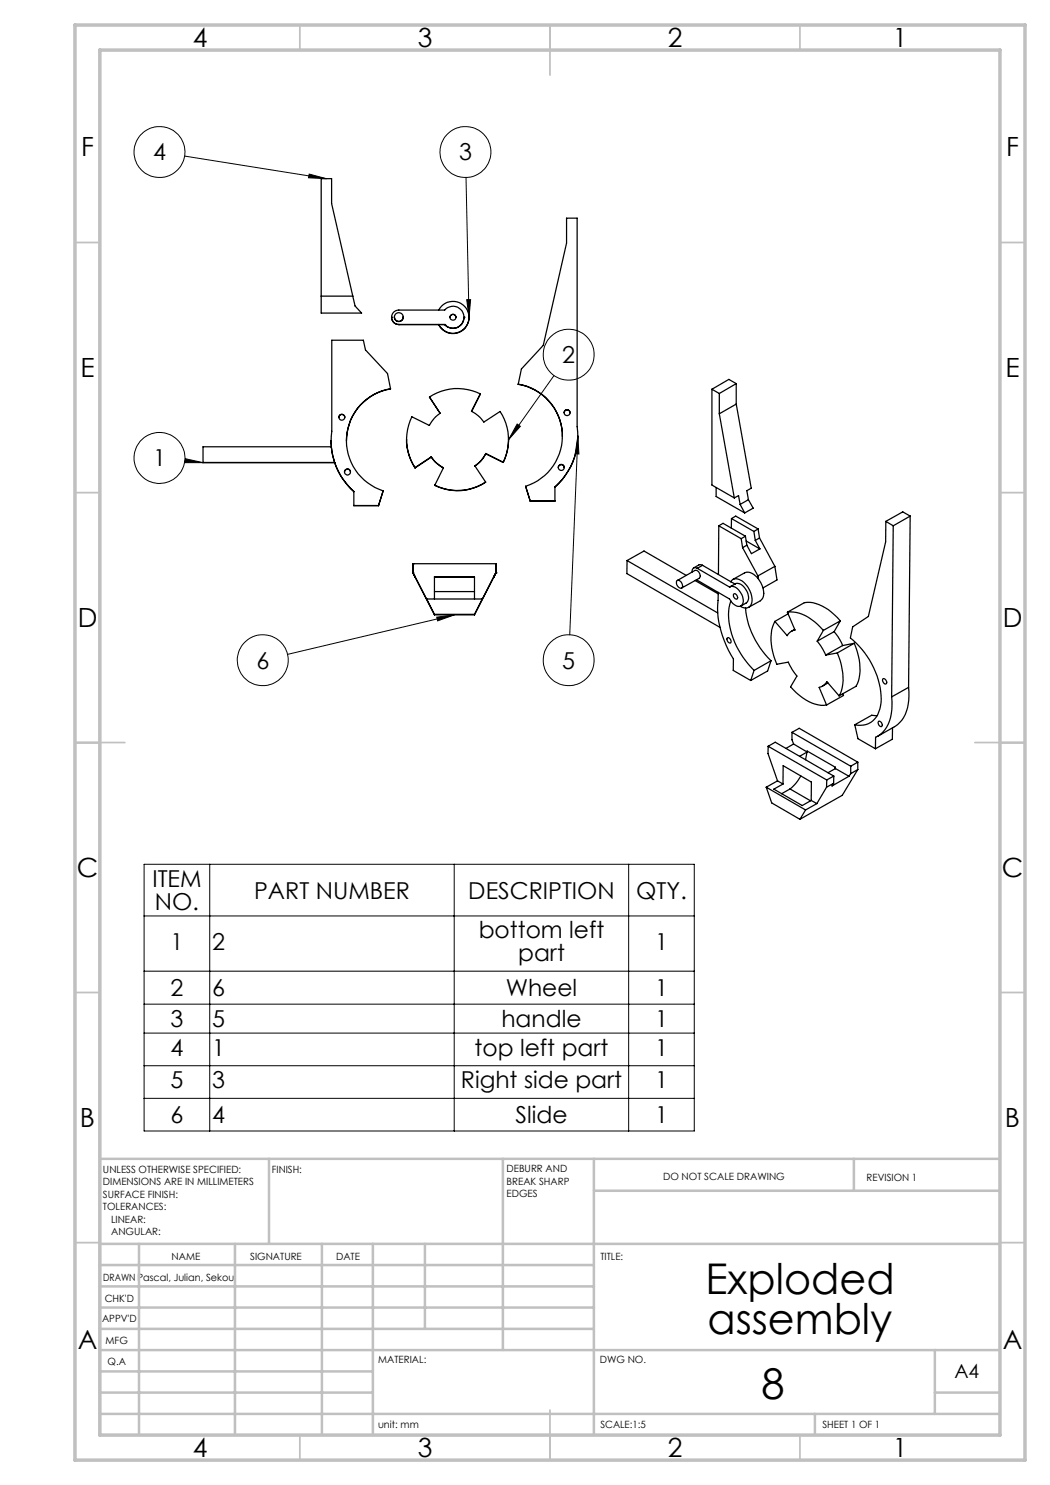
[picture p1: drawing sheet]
<svg xmlns="http://www.w3.org/2000/svg" width="210mm" height="297mm" viewBox="0 0 210 297" stroke-linecap="round" stroke-linejoin="round" font-family="sans-serif">
<g fill="none" stroke="#000" stroke-width=".25">
<path d="M64.2 35.7h2.1v5l4.7 20.5 1.3 1.4h-8.1zM64.2 59.2h6.4M78.1 77.7a10.5 10.5 0 0 0-8.8 9.7 10.5 10.5 0 0 0 7.3 10.8M78.1 77.7l-.6-3-4.4-4.7-.4-2h-6.3v18.3a13.5 13.5 0 0 0 4.4 12v2.8h4.9M78.1 77.7a10.6 10.6 0 0 0-8.8 10.5M78.3 63.5h.1M78.3 63.5l.3 .9 .5 .4 .7 .1M78.9 63.4a.88 .88 0 0 0 .9 .9 .88 .88 0 0 0 .8-.9M79.8 64.9a1.45 1.45 0 0 1-1.5-1.4 1.45 1.45 0 0 1 1.5-1.5h9.1a2.2 2.2 0 0 1 3.2-.1 2.2 2.2 0 0 1 0 3.2 2.2 2.2 0 0 1-3.2-.2M79.8 64.9h.1M79.8 64.9h9.1M85.9 79.4l2.1 3.3"/>
<path d="M87.7 62a3.2 3.2 0 0 1 4.9-1 3.2 3.2 0 0 1 0 5 3.2 3.2 0 0 1-4.9-1.1 3.2 3.2 0 0 0 3.7 1.7 3.2 3.2 0 0 0 2.4-3.1M88.9 64.9h.1M90 63.5a.6 .6 0 0 1 .6-.6 .6 .6 0 0 1 .6 .6M92.8 63.5h.1M92.8 63.5a2.2 2.2 0 0 1-1.4 2 2.2 2.2 0 0 1-2.5-.6M96.1 78.8a10.1 10.1 0 0 0-10.2 .6M96.1 78.8l-1.8 3.5a6.4 6.4 0 0 1 2.5 2.1l3.2-2.1a10.3 10.3 0 0 1 .6 10.2M96.1 78.8l-1.8 3.5M103.6 76.8l.7-3 4.4-4.7 4.6-20.5v-5h2.1v41.7a13.5 13.5 0 0 1-4.4 12.1v2.8h-5M103.6 76.8a10.5 10.5 0 0 1 8.9 9.7 10.5 10.5 0 0 1-7.4 10.8M103.6 76.9a10.6 10.6 0 0 1 8.9 10.4M103.6 76.8v.1"/>
<path d="M142.4 77.9l1.5 .8M142.4 77.9v19.1l4.5 2.6M143.9 78.7v4.1M147.2 76.7l-3.3 2M147.2 76.7v4.1M147.2 76.7l-1.4-.8-3.4 2M40.6 92.5h26.3M66.2 88.1l.1 1.3M66.3 89.4l.6 3.1M66.3 89.4h-25.7v3.1h26.3M66.9 92.5a13.6 13.6 0 0 0 3.9 5.9M66.9 92.5h.1"/>
<path d="M67.8 83.5a.6 .6 0 0 1 .6-.6 .6 .6 0 0 1 .6 .6M68.9 94.4a.6 .6 0 0 1 .6-.6 .6 .6 0 0 1 .6 .6M76.6 98.2l-.9 2.9M76.6 98.2h.1M81.3 87.9a10.2 10.2 0 0 0 1.7 5.7M83 93.5v.1M86.3 91.4a6.4 6.4 0 0 0 2.4 2.2l-1.7 3.4M86.3 91.4a6.7 6.7 0 0 0 2.4 2.2M86.3 91.4l-3.3 2.1M86.3 91.4h.1M86.3 91.4l-3.3 2.2M88 82.7a6.7 6.7 0 0 0-2.1 2.4l-3.5-1.7a10.1 10.1 0 0 0 .6 10.1"/>
<path d="M97.1 96.4a10.3 10.3 0 0 1-10.1 .6M97.1 96.4a9.9 9.9 0 0 1-10.1 .6M97.2 90.7a6.1 6.1 0 0 1-2.2 2.5l2.1 3.2M97.2 90.8a5.8 5.8 0 0 1-2.2 2.4M97.2 90.7l3.4 1.8M97.2 90.7v.1M97.2 90.8l3.4 1.7M100.6 92.5h.1M101.7 87.9l-.2 2.1-.9 2.5M105.1 97.3l.9 2.9M105.1 97.3h.1M111.7 93.5a.6 .6 0 0 1 .6-.6 .6 .6 0 0 1 .6 .6"/>
<path d="M112.8 82.5a.6 .6 0 0 1 .6-.5 .6 .6 0 0 1 .6 .5M115.6 87.2a13.6 13.6 0 0 1-4.6 10.2M143.2 97.5v1.8l5.7 3.3M143.9 82.8l3 16.8M146.9 99.6l.8-.5 .3 1.8M147.2 80.8l-3.3 2M147.2 80.8l3 16.8-.8 .5 .3 1.8M149.7 99.9l-1.7 1M149.7 99.9l.9 1.7-1.7 1M70.8 101.1h4.9M82.6 114.6h.1M82.6 112.8h.1"/>
<path d="M82.6 114.6v-1.9h16.6v1.8l-.5 1 .5-.9M82.6 114.6l4.3 8.4M82.6 114.5l.4 .9-.4-.8M82.6 114.5l2.7 5.3M85.3 119.8l1.6 3.1M85.3 119.8h11.1M86.9 119.8v-4.4h8v4.4M86.9 118.3h8M96.4 119.8l-1.5 3.1M99.2 114.5l-2.8 5.3M99.2 112.8v1.8M99.2 114.6h.1"/>
<path d="M99.2 114.6l-4.3 8.4M106 100.2h.1M125.4 112.1v2.6l18.6 10.8M125.4 112.1l18.1 10.5M125.4 112.1l3.4-1.9 8.4 4.9M135.4 116.2a.95 .95 0 0 1 .9 .4 .95 .95 0 0 1 0 1 1.09 1.09 0 0 1-.9-1.4zM135.5 116.1l3.5-2a1.03 1.03 0 0 1 .9 1.5l-3.6 2M139 116.1l4.7 2.7M139.5 113.7l6.4 3.7a1.54 1.54 0 0 1 2.1 .9 2.09 2.09 0 0 1 .2 2.9 2.04 2.04 0 0 1-2.3-1.4l-6.6-3.8M139.5 113.7a.66 .66 0 0 0-.8-.1 .66 .66 0 0 0-.3 .8M140.5 113.1l-.6-.1-1.2 .6M140.5 113.1l-1 .6"/>
<path d="M140.5 113.1l5.7 3.2M143.7 118.5l-.1 1.6a18.7 18.7 0 0 0 3.1 11.7l-.1 2.3 3.5 2M143.8 105.2l-.1 9.7M143.8 105.2l4.4 2.5M143.8 105.2l.8-.5 4.5 2.5M146 117.4l1.1-.6a1.78 1.78 0 0 1 2.1 1.2 1.96 1.96 0 0 1 0 2.6l-1 .6M146.2 116.3a1.43 1.43 0 0 1 2.2-.1 4.7 4.7 0 0 1 1.9 4.5 1.35 1.35 0 0 1-2.2 .5M146.2 116.3l.8 .5M146.3 103.7l.8-.5 4.5 2.6M146.3 103.7v2M146.3 103.7l4.5 2.6M146.6 115.9l2.3-1.3a2.58 2.58 0 0 1 3 1.5 3.4 3.4 0 0 1 .4 3.8l-2.6 1.6"/>
<path d="M146.8 118.8a.64 .64 0 0 1 .6 .3 .64 .64 0 0 1-.1 .7 .71 .71 0 0 1-.5-1zM148 100.9l.9 1.7M148.2 107.7l.3 1.8M148.5 109.5l3.1 5.7M149.1 107.2l-.9 .5M149.1 107.2l.3 1.8M149.2 108.2l2.8 1.6M149.4 109l.9 1.7 1.7-.9M149.4 109l-.9 .5M150.8 106.3l.3 1.8M151.1 108.1l.9 1.7M151.6 115.2l.1 .6"/>
<path d="M151.6 105.8l-.8 .5M151.6 105.8l.3 1.8M151.9 107.6l-.8 .5M151.9 107.6l3.1 5.7M155 113.3l-3.4 1.9M155 113.3l.4 2.7-2.8 1.6M177.2 104.3l-.1 4.1-3.4 14.9-3.2 2.1-.4 2.2a16.3 16.3 0 0 1 6.1 12.9 4.5 4.5 0 0 1-3.6 4.5h-1.6M177.2 104.3l1.4 .9M178.6 105.2l-.3 34.2M182 103.2l-3.4 2M182 103.2l-.3 34.3M182 103.2l-1.4-.8-3.4 1.9"/>
<path d="M86.9 122.9h8M86.9 123h8M86.9 122.9v.1M94.9 122.9v.1M145.5 127.6a.64 .64 0 0 1 .6 .3 .64 .64 0 0 1-.1 .7 .76 .76 0 0 1-.5-1zM146.2 120.2a12.4 12.4 0 0 0 1.5 9.8l1.5 2.2 1.6 1.9M149.1 121.6a16.5 16.5 0 0 0 5.1 10.5M150.8 134.1l-.7 2M154.2 132.1l-3.4 2M154.2 132.1l-.7 2.1-3.4 1.9M155 124.3a10.1 10.1 0 0 0 .4 8.6l2.3-.5 .7 1.5 1 1.3-1.3 2.2a9.4 9.4 0 0 0 6.7 3.7l.5-.1M157.5 122.4l1.5 3.6a2.09 2.09 0 0 0-1.6 1.1l-2.4-2.8"/>
<path d="M157.5 122.4a7.5 7.5 0 0 1 6 2.5l1.2 1.2M157.5 122.4l3.4-1.9a7.5 7.5 0 0 1 6 2.5l1.2 1.2M157.6 122.8l-2.6 1.5M158.9 125.9l-.6 .4M163.4 128.2l.8 1 .9 1.8M164.7 126.1l-1.3 2.1M165.6 136.6l-1.1 .6M166.8 126.3l.8 1 .9 1.8M166.8 126.3l-3.4 1.9M167.5 130.6a11 11 0 0 1 .6 8.1l-.3 .5M167.5 130.6l-2.4 .4M167.8 139.2l-2.4-2.9a2.35 2.35 0 0 1-1.6 1.2l1.5 3.5"/>
<path d="M168.1 124.2l-3.4 1.9M168.1 124.2l-1.3 2.1M168.5 129.1l-3.4 1.9M168.6 138.7l.1 .4-3.4 1.9M170.9 128.7a11 11 0 0 1 .6 8l-.3 .6-3.4 1.9M170.9 128.7l-3.4 1.9M170.9 128.7l-2.4 .4M176.6 135.7a.64 .64 0 0 1 .6 .4 .64 .64 0 0 1-.1 .7 .76 .76 0 0 1-.5-1.1zM178.3 139.4a8.4 8.4 0 0 1-2.2 7.4l-1 .7v2.3M181.7 137.5a8.4 8.4 0 0 1-2.2 7.4l-4 2.4M181.7 137.5l-3.4 1.9M153.2 157.4l7.9 4.6"/>
<path d="M153.2 157.4l1.1 3.2 5.7 3.3M153.6 149.3v1.4l1.9 5.5M153.6 149.3l11.7 6.7M153.6 149.3l1.4-.9 11.8 6.8M155.5 156.2l1.1 .6M155.5 156.2l-2.3 1.2M156.6 156.8v-3.7l5.7 3.3-.1 3.7M156.6 156.8l-1.8 1 5.6 3.3 1.8-1M158 157.8l-1.7 .9M158 157.8l4.1 2.4M158.4 146.5l1.4-.8 11.8 6.7M158.4 146.5l11.7 6.7"/>
<path d="M158.4 146.5v1.5l.3 .8M158.7 148.8l2.7 1.6M158.7 148.8l-1.5 .9M160.2 155.2l-1 1.5-1.2 1.1M161.4 150.4v-.2l5.7 3.3M161.4 150.4l-1.5 .9M161.4 150.4l-.3 1.5M165.3 157.4l-1.9 3.3M165.3 156v1.4M166.7 156.7l-1.4 .7M166.8 155.2l-1.5 .8M166.8 155.2l-.1 1.5"/>
<path d="M167 153.7l-1.4 .8M167.1 153.7h-.1M167.1 153.7l2.7 1.6M167.1 153.5v.2M167.1 153.5l-.1 .2M169.8 155.3l-3.4 1.9 .3-.5M170.1 154.7l-.3 .6M170.1 153.2v1.5M171 145l.6 2.7 3.5 2.1M171.6 153.9l-1.5 .8M171.6 153.9l-3.1 5.2-8.5 4.8M171.6 152.4l-1.5 .8"/>
<path d="M171.6 152.4v1.5M175.4 143.2l-1.1-.2-3.3 2M175.7 144.3a.63 .63 0 0 1 .7 .3 .63 .63 0 0 1-.2 .7 .76 .76 0 0 1-.5-1zM178.5 145.6v2.2l-3.4 2M161.1 162l-1.1 1.9M162.2 160.1l1.2 .6M163.4 160.7l-2.3 1.3"/>
<circle cx="79.8" cy="63.4" r=".87"/>
<circle cx="90.6" cy="63.4" r=".59"/>
<circle cx="68.4" cy="83.4" r=".59"/>
<circle cx="69.5" cy="94.4" r=".6"/>
<circle cx="112.3" cy="93.5" r=".6"/>
<circle cx="113.4" cy="82.5" r=".6"/>
</g>
<g fill="none" stroke="#000" stroke-width=".2">
<path d="M36.9 31.2l28.4 4.5M61.8 34.8l3.5 .9-3.6-.1zM93.2 35.5l.6 28M93.3 59.9h.8l-.3 3.6zM110.8 75.1l-9.1 12.8M37 92.1l3.6 .4M37.1 91.8l3.5 .7h-3.6zM103.4 84.8l.7 .5-2.4 2.6zM115.6 87.2l-1.7 39.8M115.6 87.2l.2 3.6h-.8zM87.3 123.4l3.6-.4-3.4 1.2zM90.9 123l-33.4 7.9"/>
<path d="M28.8 172.9h110.1v53.3h-110.1zM41.9 172.9v53.3M90.8 172.9v53.3M125.7 172.9v53.3M28.8 183.2h110.1M28.8 194.2h110.1M28.8 200.8h110.1M28.8 206.6h110.1M28.8 213.1h110.1M28.8 219.7h110.1"/>
<circle cx="31.9" cy="30.4" r="5.1"/>
<circle cx="93.1" cy="30.4" r="5.1"/>
<circle cx="113.7" cy="71" r="5.1"/>
<circle cx="31.9" cy="91.6" r="5.1"/>
<circle cx="52.6" cy="132" r="5.1"/>
<circle cx="113.7" cy="132.1" r="5.1"/>
</g>
<g fill="none" stroke="#c0c0c0" stroke-width=".35">
<path d="M60 5v5M110 5v10M160 5v5M15 48.5h5M200 48.5h5M15 98.5h5M200 98.5h5M15 148.5h10M195 148.5h10M15 198.5h5M200 198.5h5M15 248.5h5"/>
<path d="M200 248.5h5M60 287v5M110 282v10M160 287v5"/>
</g>
<g fill="none" stroke="#c0c0c0" stroke-width=".5">
<path d="M53.8 231.8v17M100.6 231.8v38.2M118.8 231.8v55.2M118.8 238.2h81.2M170.8 231.8v6.4M200 231.8h-180v55.2M20 248.8h180M20 257.3h98.8M20 253h98.8M27.8 248.8v38.2M47 248.8v38.2M64.4 248.8v38.2"/>
<path d="M74.6 248.8v38.2M85 248.8v17M20 265.8h98.8M20 261.5h98.8M20 278.5h54.6M20 274.3h54.6M20 270h180M187 278.5h13M187 270v12.8M20 282.8h180M163 282.8v4.2"/>
</g>
<path d="M15 5h190v287h-190zM20 10h180v277h-180z" fill="none" stroke="#c0c0c0" stroke-width=".7"/>
<path d="M61.8 34.8l3.5 .9-3.6-.1zM93.3 59.9h.8l-.3 3.6zM103.4 84.8l.7 .5-2.4 2.6zM115.6 87.2l.2 3.6h-.8zM87.3 123.4l3.6-.4-3.4 1.2zM37.1 91.8l3.5 .7h-3.6z" fill="#000"/>
<g font-size="8.5">
<text x="141.1" y="258.8">Exploded</text>
<text x="141.5" y="266.9">assembly</text>
<text x="152.3" y="279.7">8</text>
</g>
<g font-size="5.3">
<text x="38.5" y="9.5">4</text>
<text x="83.5" y="9.5">3</text>
<text x="133.6" y="9.5">2</text>
<text x="178.6" y="9.5">1</text>
<text x="16.2" y="31.2">F</text>
<text x="201.2" y="31.2">F</text>
<text x="16.1" y="75.5">E</text>
<text x="201.1" y="75.5">E</text>
<text x="15.5" y="125.5">D</text>
<text x="200.5" y="125.5">D</text>
<text x="15.4" y="175.5">C</text>
<text x="200.4" y="175.5">C</text>
<text x="16" y="225.5">B</text>
<text x="201" y="225.5">B</text>
<text x="15.5" y="269.7">A</text>
<text x="200.5" y="269.7">A</text>
<text x="38.5" y="291.5">4</text>
<text x="83.5" y="291.5">3</text>
<text x="133.6" y="291.5">2</text>
<text x="178.6" y="291.5">1</text>
</g>
<g font-size="4.7">
<text x="30.6" y="32.1">4</text>
<text x="91.8" y="32.1">3</text>
<text x="112.5" y="72.6">2</text>
<text x="30.6" y="93.2">1</text>
<text x="51.3" y="133.7">6</text>
<text x="112.5" y="133.7">5</text>
<text x="30.5" y="177.4">ITEM</text>
<text x="50.8" y="179.7">PART NUMBER</text>
<text x="93.7" y="179.7">DESCRIPTION</text>
<text x="127.3" y="179.7">QTY.</text>
<text x="31" y="182">NO.</text>
<text x="34.1" y="189.9">1</text>
<text x="42.5" y="189.9">2</text>
<text x="95.7" y="187.7">bottom left</text>
<text x="131" y="189.9">1</text>
<text x="103.6" y="192.2">part</text>
<text x="34.1" y="199.2">2</text>
<text x="42.4" y="199.2">6</text>
<text x="101.1" y="199.2">Wheel</text>
<text x="131" y="199.2">1</text>
<text x="34.1" y="205.4">3</text>
<text x="42.4" y="205.4">5</text>
<text x="100.3" y="205.4">handle</text>
<text x="131" y="205.4">1</text>
<text x="34.1" y="211.1">4</text>
<text x="42.4" y="211.1">1</text>
<text x="94.9" y="211.1">top left part</text>
<text x="131" y="211.1">1</text>
<text x="34.1" y="217.6">5</text>
<text x="42.4" y="217.6">3</text>
<text x="92.2" y="217.6">Right side part</text>
<text x="131" y="217.6">1</text>
<text x="34.1" y="224.6">6</text>
<text x="42.4" y="224.6">4</text>
<text x="103.1" y="224.6">Slide</text>
<text x="131" y="224.6">1</text>
</g>
<text font-size="3.9" x="190.9" y="275.5">A4</text>
<g font-size="2">
<text x="20.6" y="234.6">UNLESS OTHERWISE SPECIFIED:</text>
<text x="20.6" y="237.1">DIMENSIONS ARE IN MILLIMETERS</text>
<text x="20.6" y="239.6">SURFACE FINISH:</text>
<text x="54.4" y="234.6">FINISH:</text>
<text x="101.3" y="234.5">DEBURR AND</text>
<text x="101.3" y="237">BREAK SHARP</text>
<text x="101.3" y="239.5">EDGES</text>
<text x="132.6" y="236">DO NOT SCALE DRAWING</text>
<text x="173.3" y="236.2">REVISION 1</text>
<text x="20.6" y="242.1">TOLERANCES:</text>
<text x="22.2" y="244.6">LINEAR:</text>
<text x="22.2" y="247.1">ANGULAR:</text>
<text x="34.3" y="252">NAME</text>
<text x="50" y="251.9">SIGNATURE</text>
<text x="67.2" y="251.9">DATE</text>
<text x="120.1" y="251.9">TITLE:</text>
<text x="20.6" y="256.1">DRAWN Pascal, Julian, Sekou</text>
<text x="20.9" y="260.3">CHK'D</text>
<text x="20.4" y="264.4">APPV'D</text>
<text x="21.1" y="268.8">MFG</text>
<text x="21.5" y="273">Q.A</text>
<text x="75.6" y="272.5">MATERIAL:</text>
<text x="120" y="272.5">DWG NO.</text>
<text x="75.6" y="285.5">unit: mm</text>
<text x="120.1" y="285.6">SCALE:1:5</text>
<text x="164.5" y="285.6">SHEET 1 OF 1</text>
</g>
</svg>
